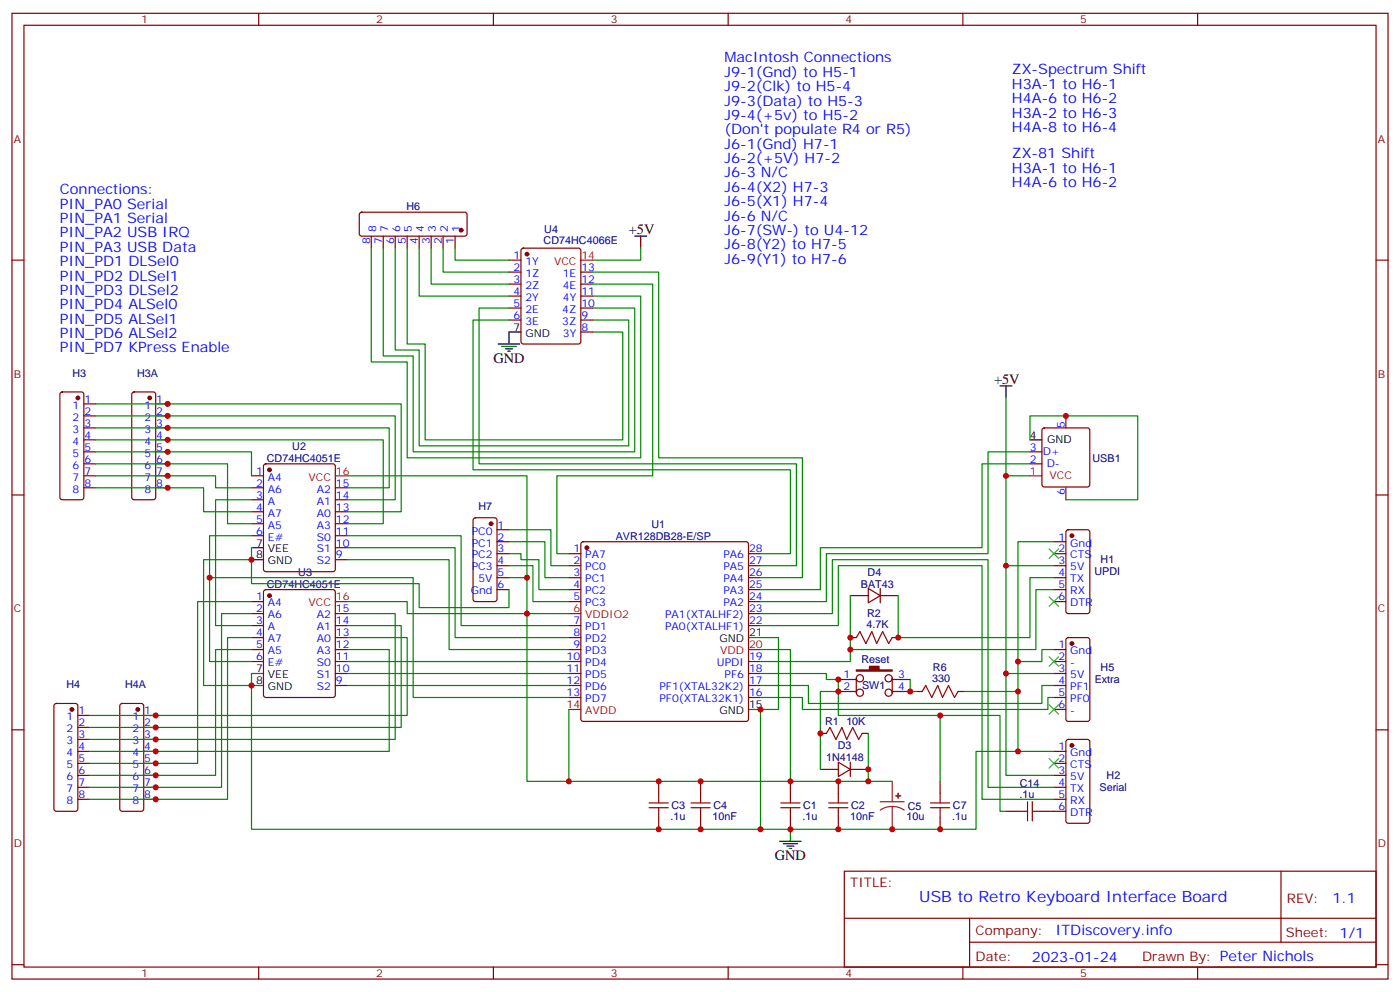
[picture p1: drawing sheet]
<svg xmlns="http://www.w3.org/2000/svg" width="412mm" height="292mm" viewBox="0 0 412 292" stroke-linecap="round" stroke-linejoin="round" font-family="sans-serif">
<g fill="none" stroke="#870000" stroke-width=".35">
<path d="M3.5 3.9h405.4v284.4h-405.4zM7.1 7.4h398.2v277.3h-398.2zM76.2 3.9v3.5M145.3 3.9v3.5M214.5 3.9v3.5M283.6 3.9v3.5M352.8 3.9v3.5M3.5 76.6h3.6M106.1 62.7l.4-.2h30.4l.5 .2 .2 .5v5.6l-.3 .5-.4 .2h-30.4l-.5-.2-.2-.5v-5.6zM109.4 69.5v3.6M112.9 69.5v3.6M116.4 69.5v3.6"/>
<path d="M119.9 69.5v3.6M123.5 69.5v3.6M127 69.5v3.6M130.5 69.5v3.6M134.1 69.5v3.6M149.9 76.6h3.6M153.7 73.3l.5-.2h16.2l.6 .4 .1 27.1-.5 .6-16.4 .1-.7-.5v-27zM405.3 76.6h3.6M149.9 80.1h3.6M149.9 83.6h3.6M149.9 87.2h3.6M149.9 90.7h3.6"/>
<path d="M149.9 94.2h3.6M171.1 80.1h3.5M171.1 83.6h3.5M171.1 87.2h3.5M171.1 90.7h3.5M171.1 94.2h3.5M171.1 97.8h3.5M17.9 115.6l.4-.2h5.7l.5 .2 .2 .5v30.3l-.2 .5-.5 .2h-5.7l-.5-.2-.2-.5v-30.3zM24.7 118.9h3.5M39 115.6l.5-.2h5.7l.5 .2 .2 .5v30.3l-.3 .5-.4 .2h-5.7l-.5-.2-.2-.5v-30.3zM45.9 118.9h3.5M24.7 122.4h3.5"/>
<path d="M24.7 126h3.5M24.7 129.5h3.5M24.7 133h3.5M24.7 136.6h3.5M45.9 122.4h3.5M45.9 126h3.5M45.9 129.5h3.5M45.9 133h3.5M45.9 136.6h3.5M77.8 136.8l.5-.2h19.8l.6 .4 .1 30.6-.5 .7h-20l-.6-.5-.1-30.5zM303.4 133h3.5M303.4 136.6h3.5"/>
<path d="M307.2 126.2l.4-.2h12.7l.5 .2 .2 .5v16l-.2 .5-.5 .2h-12.7l-.5-.3-.2-.4v-16zM314 122.4v3.6M3.5 145.7h3.6M24.7 140.1h3.5M24.7 143.6h3.5M45.9 140.1h3.5M45.9 143.6h3.5M74.1 140.1h3.5M74.1 143.6h3.5M74.1 147.1h3.5M74.1 150.7h3.5M74.1 154.2h3.5"/>
<path d="M74.1 157.7h3.5M98.8 143.6h3.5M98.8 147.1h3.5M98.8 150.7h3.5M98.8 154.2h3.5M98.8 157.7h3.5M139.6 152.6l.5-.2h5.6l.6 .5 .1 23.5-.5 .7h-5.8l-.7-.4-.1-23.6zM146.4 156h3.5M146.4 159.5h3.5M171.3 159.7l.5-.2h48l.5 .2 .2 .5v51.5l-.2 .5-.5 .2h-48l-.5-.2-.2-.5v-51.5zM310.4 159.5h3.6M314 143.6v3.5"/>
<path d="M314.2 156.2l.5-.2h5.6l.7 .4v23.6l-.4 .6-5.9 .1-.7-.5v-23.5zM405.3 145.7h3.6M74.1 177.1h3.5M77.8 173.8l.5-.2h19.8l.6 .4 .1 30.6-.5 .7-20 .1-.6-.5-.1-30.6zM98.8 164.8h3.5M98.8 161.3h3.5M146.4 163h3.5M146.4 166.5h3.5M146.4 170.1h3.5M146.4 173.6h3.5M167.6 163h3.5M167.6 166.5h3.5"/>
<path d="M167.6 170.1h3.5M167.6 173.6h3.5M167.6 177.1h3.5M220.5 163h3.5M220.5 166.5h3.5M220.5 170.1h3.5M220.5 173.6h3.5M220.5 177.1h3.5M250.5 175.4h5.3M255.8 173.2l3.5 2.2-3.5 2.1zM259.3 175.4h5.3M259.3 173.2v4.3"/>
<path d="M310.4 163h3.6M310.4 166.5h3.6M310.4 170.1h3.6M310.4 173.6h3.6M310.4 177.1h3.6M74.1 184.2h3.5M74.1 187.7h3.5M74.1 191.2h3.5M74.1 194.8h3.5M74.1 180.7h3.5M98.8 184.2h3.5M98.8 187.7h3.5"/>
<path d="M98.8 191.2h3.5M98.8 194.8h3.5M98.8 198.3h3.5M98.8 180.7h3.5M167.6 184.2h3.5M167.6 187.7h3.5M167.6 191.2h3.5M167.6 194.8h3.5M167.6 198.3h3.5M220.5 184.2h3.5M220.5 194.8h3.5M220.5 198.3h3.5"/>
<path d="M220.5 180.7h3.5M250.5 187.7h1.7M252.2 199.7v4.2M262.8 187.7h1.8M262.8 199.7v4.2M310.4 191.2h3.6M310.4 194.8h3.6M310.4 198.3h3.6M314.2 187.9l.5-.2h5.6l.7 .4v23.6l-.4 .7h-5.9l-.7-.5v-23.5zM3.5 214.9h3.6M16.1 207.3l.5-.2h5.6l.5 .2 .2 .5v30.4l-.2 .5-.5 .2h-5.6l-.5-.3-.2-.4v-30.4zM22.9 210.6h3.6"/>
<path d="M22.9 214.2h3.6M22.9 217.7h3.6M35.5 207.3l.5-.2h5.6l.5 .2 .2 .5v30.4l-.2 .5-.5 .2h-5.6l-.5-.3-.2-.4v-30.4zM42.3 210.6h3.6M42.3 214.2h3.6M42.3 217.7h3.6M98.8 201.8h3.5M167.6 201.8h3.5M167.6 205.4h3.5M220.5 201.8h3.5M220.5 205.4h3.5M241.7 215.9h1.7"/>
<path d="M246.9 203.6h5.3M246.9 200.1h5.3M254 215.9h1.8M262.8 203.6h5.3M262.8 200.1h5.3M269.9 203.6h1.7M282.2 203.6h1.8M310.4 201.8h3.6M310.4 205.4h3.6M310.4 208.9h3.6M314.2 217.9l.5-.2h5.6l.7 .4v23.6l-.4 .6-5.9 .1-.7-.5v-23.5zM405.3 214.9h3.6"/>
<path d="M22.9 221.2h3.6M22.9 224.8h3.6M22.9 228.3h3.6M22.9 231.8h3.6M22.9 235.3h3.6M42.3 221.2h3.6M42.3 224.8h3.6M42.3 228.3h3.6M42.3 231.8h3.6M42.3 235.3h3.6M194 230v3.6M206.4 230v3.6"/>
<path d="M232.8 230v3.6M241.7 226.5h5.2M246.9 224.4l3.6 2.1-3.6 2.1zM246.9 230v3.6M250.5 226.5h5.3M250.5 224.4v4.2M276.9 230v3.6M296.3 238.9h3.6M306.9 238.9h7.1M310.4 221.2h3.6M310.4 224.8h3.6M310.4 228.3h3.6"/>
<path d="M310.4 231.8h3.6M310.4 235.3h3.6M194 240.6v3.6M206.4 240.6v3.6M232.8 240.6v3.6M246.9 240.6v3.6M248.7 256.5h156.6v28.2h-156.6zM276.9 240.6v3.6M377.3 256.5v20.9M248.7 270.4h156.5M285.6 277.4h119.6M285.6 270.4v14.1"/>
<path d="M3.5 284h3.6M76.2 284.7v3.6M145.3 284.7v3.6M214.5 284.7v3.6M283.6 284.7v3.6M352.8 284.7v3.6M405.3 284h3.6"/>
<circle cx="253.3" cy="199.7" r="1.06"/>
<circle cx="261.8" cy="199.7" r="1.06"/>
<circle cx="253.3" cy="203.9" r="1.06"/>
<circle cx="261.8" cy="203.9" r="1.06"/>
</g>
<g fill="#870000" stroke="#870000" stroke-width=".35">
<path d="M252.2 197.2h3.9v-1h2.8v1h3.9v.4h-10.6z"/>
<circle cx="172.9" cy="161.3" r=".53"/>
<circle cx="79.4" cy="138.3" r=".53"/>
<circle cx="79.4" cy="175.4" r=".53"/>
<circle cx="155.2" cy="74.8" r=".53"/>
<circle cx="40.6" cy="208.9" r=".53"/>
<circle cx="44.1" cy="117.2" r=".53"/>
<circle cx="22.9" cy="117.2" r=".53"/>
<circle cx="21.2" cy="208.9" r=".53"/>
<circle cx="135.8" cy="67.8" r=".53"/>
<circle cx="144.6" cy="154.2" r=".53"/>
<circle cx="315.7" cy="219.5" r=".53"/>
<circle cx="315.7" cy="157.7" r=".53"/>
<circle cx="315.7" cy="189.5" r=".53"/>
</g>
<path d="M171.1 76.6h3.5M98.8 140.1h3.5M303.4 140.1h3.5M98.8 177.1h3.5M167.6 180.7h3.5M220.5 191.2h3.5M167.6 208.9h3.5" fill="none" stroke="#f00" stroke-width=".35"/>
<g fill="none" stroke="#000" stroke-width=".35">
<path d="M187 69.5h3.5M188.7 69.5v3.6M153.5 97.8h-3.6v3.5M146.8 101.3h6.3M147.8 102h4.2M148.9 102.7h2.1M149.6 103.4h.7M294.6 113.6h3.5M296.3 113.6v3.6M303.4 129.5h3.5M74.1 161.3h3.5M74.1 164.8h3.5"/>
<path d="M74.1 198.3h3.5M220.5 187.7h3.5M74.1 201.8h3.5M220.5 208.9h3.5M229.7 247.7h6.3M230.7 248.4h4.2M231.8 249.1h2.1M232.5 249.8h.7M232.8 244.2v3.5"/>
</g>
<g fill="none" stroke="#a10000" stroke-width=".35">
<path d="M252.2 187.7l1.1-1.8 1.8 3.6 1.7-3.6 1.4 3.6 1.8-3.6 1.8 3.6 1-1.8M243.4 215.9l1.1-1.7 1.7 3.5 1.8-3.5 1.4 3.5 1.8-3.5 1.7 3.5 1.1-1.8M271.6 203.6l1.1-1.8 1.8 3.6 1.7-3.6 1.4 3.6 1.8-3.6 1.8 3.6 1-1.8M191.2 237.8h5.6M191.2 236.4h5.6M194 233.6v2.8M194 237.8v2.8M203.6 237.8h5.6M203.6 236.4h5.6M206.4 233.6v2.8M206.4 237.8v2.8M230 237.8h5.7"/>
<path d="M230 236.4h5.7M232.8 233.6v2.8M232.8 237.8v2.8M244.1 237.8h5.7M244.1 236.4h5.7M246.9 233.6v2.8M246.9 237.8v2.8M274.1 237.8h5.7M274.1 236.4h5.7M276.9 233.6v2.8M276.9 237.8v2.8M299.9 238.9h2.8"/>
<path d="M302.7 236v5.7M304.1 238.9h2.8M304.1 236v5.7"/>
</g>
<path d="M259.3 236h7M262.8 237.5l-1.8 .2-1.7 .8M262.8 237.5l1.9 .2 1.6 .8M262.8 230v6M262.8 237.5v6.7" fill="none" stroke="#8c2424" stroke-width=".35"/>
<g fill="#8c2424" stroke="#8c2424" stroke-width=".35">
<path d="M263.9 234.3h1.4z"/>
<path d="M264.5 233.6l.1 1.4z"/>
</g>
<g fill="none" stroke="#008700" stroke-width=".35">
<path d="M109.4 73.1v33.5h10.5v28.2h68.8v-47.6h-14.1M112.9 73.1v31.7h8.8v28.2h65.3v-42.3h-12.4M116.4 73.1v29.9h7.1v28.3h61.7v-37.1h-10.6M119.9 73.1v28.2h5.3v28.2h58.2v-31.7h-8.8M123.5 73.1v14.1h26.4M127 73.1v10.5h22.9M130.5 73.1v7h19.4M134.1 73.1v3.5h15.8M188.7 73.1v3.5h-14.1M149.9 94.2h-10.6v44.1h93.5v24.7h-8.8M149.9 90.7h-8.8v45.9h93.5v29.9h-10.6M174.6 83.6h17.7v56.5h-28.3v22.9h3.6"/>
<path d="M174.6 80.1h19.4v54.7h42.4v35.3h-12.4M28.2 118.9h90v31.8h-15.9M296.3 117.2v49.3h14.1M28.2 122.4h88.2v24.7h-14.1M28.2 126h86.5v17.6h-12.4M28.2 129.5h84.7v24.7h-10.6M28.2 133h45.9v7.1M28.2 136.6h38.8v17.6h7.1M303.4 129.5v-7.1h31.7v24.7h-21.1M303.4 133h-12.4v30h-47.6v14.1h-19.4M303.4 136.6h-14.1v24.7h-47.6v12.3h-17.7M28.2 140.1h35.3v3.5h10.6"/>
<path d="M28.2 143.6h31.8v7.1h14.1M74.1 157.7h-12.4v12.4h60v35.3h45.9M74.1 147.1h-10.6v37.1h10.6M102.3 140.1h52.9v40.6h-35.3v-3.6h-17.6M102.3 157.7h33.5v26.5h31.8M149.9 159.5h10.6v10.6h7.1M149.9 156h12.4v10.5h5.3M296.3 140.1h7.1M310.4 159.5h-10.5v61.7h10.5M61.7 170.1v24.7h12.4M74.1 177.1h-15.9v47.7h-31.7M74.1 161.3v3.5"/>
<path d="M102.3 161.3h31.8v26.4h33.5M102.3 164.8h30v26.4h35.3M149.9 173.6v5.3h-26.4v-7.1h-49.4v-7h-14.1v37h14.1v42.4h149.9M149.9 166.5h7.1v10.6h10.6M149.9 163h3.6v1.8h5.2v8.8h8.9M149.9 170.1h5.3M250.5 175.4v19.4h-26.5M296.3 166.5v61.8h14.1M310.4 170.1h-7v17.6h-38.8v-12.3M310.4 173.6h-5.2v17.6h-54.7M74.1 191.2h-10.6v37.1h-37M74.1 180.7h-8.8v51.1h-38.8"/>
<path d="M74.1 187.7h-7.1v47.6h-40.5M74.1 198.3v3.5M102.3 187.7h17.6v22.9h-93.4M102.3 184.2h15.9v30h-91.7M102.3 180.7h14.1v37h-89.9M102.3 191.2h12.4v30h-88.2M102.3 194.8h65.3M102.3 198.3h65.3M167.6 180.7h-12.4v49.3h12.4M224 187.7h5.3v21.2h-5.3v35.3h63.5v-23h12.4M224 198.3h19.4v1.8h3.5v10.5h30v19.4M224 191.2h8.8v38.8h30"/>
<path d="M224 184.2h22.9v-17.7h42.4v68.8h21.1M224 180.7h21.2v-15.9h45.8v67h19.4M296.3 198.3h14.1M310.4 191.2h-3.5v3.6h-7M102.3 201.8h65.3M167.6 208.9v21.1h65.2M224 205.4h12.4v3.5h72.3v-3.5h1.7M224 201.8h14.1v5.3h68.8v-5.3h3.5M246.9 203.6h-5.2v22.9M255.8 215.9v14.1M268.1 200.1v3.5h1.8M276.9 210.6h17.7v28.3h1.7"/>
<path d="M284 203.6h15.9"/>
</g>
<path d="M309 161.6l2.9 2.8M309 175.7l2.9 2.8M311.9 161.6l-2.9 2.8M311.9 175.7l-2.9 2.8M309 193.4l2.9 2.8M311.9 193.4l-2.9 2.8M309 207.5l2.9 2.8M311.9 207.5l-2.9 2.8M309 223.3l2.9 2.9M311.9 223.3l-2.9 2.9" fill="none" stroke="#3c3" stroke-width=".35"/>
<g fill="#c00">
<circle cx="232.8" cy="244.2" r=".88"/>
<circle cx="246.9" cy="244.2" r=".88"/>
<circle cx="299.9" cy="221.2" r=".88"/>
<circle cx="262.8" cy="244.2" r=".88"/>
<circle cx="276.9" cy="244.2" r=".88"/>
<circle cx="246.9" cy="203.6" r=".88"/>
<circle cx="246.9" cy="200.1" r=".88"/>
<circle cx="250.5" cy="187.7" r=".88"/>
<circle cx="299.9" cy="203.6" r=".88"/>
<circle cx="232.8" cy="230" r=".88"/>
<circle cx="246.9" cy="230" r=".88"/>
<circle cx="224" cy="244.2" r=".88"/>
<circle cx="206.4" cy="244.2" r=".88"/>
<circle cx="206.4" cy="230" r=".88"/>
<circle cx="194" cy="230" r=".88"/>
<circle cx="167.6" cy="230" r=".88"/>
<circle cx="155.2" cy="180.7" r=".88"/>
<circle cx="194" cy="244.2" r=".88"/>
<circle cx="264.6" cy="187.7" r=".88"/>
<circle cx="250.5" cy="191.2" r=".88"/>
<circle cx="255.8" cy="230" r=".88"/>
<circle cx="255.8" cy="226.5" r=".88"/>
<circle cx="276.9" cy="210.6" r=".88"/>
<circle cx="241.7" cy="215.9" r=".88"/>
<circle cx="74.1" cy="164.8" r=".88"/>
<circle cx="155.2" cy="170.1" r=".88"/>
<circle cx="74.1" cy="201.8" r=".88"/>
<circle cx="45.9" cy="214.2" r=".88"/>
<circle cx="45.9" cy="217.7" r=".88"/>
<circle cx="45.9" cy="221.2" r=".88"/>
<circle cx="45.9" cy="224.8" r=".88"/>
<circle cx="45.9" cy="228.3" r=".88"/>
<circle cx="45.9" cy="210.6" r=".88"/>
<circle cx="45.9" cy="231.8" r=".88"/>
<circle cx="45.9" cy="235.3" r=".88"/>
<circle cx="61.7" cy="170.1" r=".88"/>
<circle cx="49.4" cy="118.9" r=".88"/>
<circle cx="49.4" cy="122.4" r=".88"/>
<circle cx="49.4" cy="126" r=".88"/>
<circle cx="49.4" cy="129.5" r=".88"/>
<circle cx="49.4" cy="133" r=".88"/>
<circle cx="49.4" cy="136.6" r=".88"/>
<circle cx="49.4" cy="140.1" r=".88"/>
<circle cx="49.4" cy="143.6" r=".88"/>
<circle cx="224" cy="208.9" r=".88"/>
<circle cx="314" cy="122.4" r=".88"/>
<circle cx="296.3" cy="140.1" r=".88"/>
<circle cx="296.3" cy="166.5" r=".88"/>
<circle cx="299.9" cy="194.8" r=".88"/>
<circle cx="296.3" cy="198.3" r=".88"/>
<circle cx="268.1" cy="203.6" r=".88"/>
</g>
<text font-size="4.6" fill="#00f" x="270.8" y="265.5">USB to Retro Keyboard Interface Board</text>
<g font-size="4.2" fill="#00f">
<text x="213.4" y="18.4">MacIntosh Connections</text>
<text x="213.4" y="22.6">J9-1(Gnd) to H5-1</text>
<text x="298.1" y="21.9">ZX-Spectrum Shift</text>
<text x="213.4" y="26.8">J9-2(Clk) to H5-4</text>
<text x="298.1" y="26.1">H3A-1 to H6-1</text>
<text x="213.4" y="31.1">J9-3(Data) to H5-3</text>
<text x="213.4" y="35.3">J9-4(+5v) to H5-2</text>
<text x="298.1" y="30.4">H4A-6 to H6-2</text>
<text x="298.1" y="34.6">H3A-2 to H6-3</text>
<text x="213.4" y="39.5">(Don't populate R4 or R5)</text>
<text x="298.1" y="38.8">H4A-8 to H6-4</text>
<text x="213.4" y="43.8">J6-1(Gnd) H7-1</text>
<text x="298.1" y="46.6">ZX-81 Shift</text>
<text x="213.4" y="48">J6-2(+5V) H7-2</text>
<text x="213.4" y="52.2">J6-3 N/C</text>
<text x="298.1" y="50.8">H3A-1 to H6-1</text>
<text x="17.6" y="57.2">Connections:</text>
<text x="213.4" y="56.5">J6-4(X2) H7-3</text>
<text x="298.1" y="55.1">H4A-6 to H6-2</text>
<text x="17.6" y="61.4">PIN_PA0 Serial</text>
<text x="17.6" y="65.7">PIN_PA1 Serial</text>
<text x="213.4" y="60.7">J6-5(X1) H7-4</text>
<text x="213.4" y="64.9">J6-6 N/C</text>
<text x="17.6" y="69.9">PIN_PA2 USB IRQ</text>
<text x="213.4" y="69.2">J6-7(SW-) to U4-12</text>
<text x="17.6" y="74.1">PIN_PA3 USB Data</text>
<text x="213.4" y="73.4">J6-8(Y2) to H7-5</text>
<text x="213.4" y="77.6">J6-9(Y1) to H7-6</text>
<text x="17.6" y="78.4">PIN_PD1 DLSel0</text>
<text x="17.6" y="82.6">PIN_PD2 DLSel1</text>
<text x="17.6" y="86.8">PIN_PD3 DLSel2</text>
<text x="17.6" y="91.1">PIN_PD4 ALSel0</text>
<text x="17.6" y="95.3">PIN_PD5 ALSel1</text>
<text x="17.6" y="99.5">PIN_PD6 ALSel2</text>
<text x="17.6" y="103.8">PIN_PD7 KPress Enable</text>
<text x="392.5" y="265.8">1.1</text>
<text x="310.9" y="275.3">ITDiscovery.info</text>
<text x="304" y="283.1">2023-01-24</text>
</g>
<g font-size="4.2">
<text x="185.2" y="68.8">+5V</text>
<text x="145.3" y="106.9">GND</text>
<text x="292.8" y="112.9">+5V</text>
<text x="228.2" y="253.3">GND</text>
</g>
<g font-size="3.9" fill="#800">
<text x="250.5" y="261.1">TITLE:</text>
<text x="379.1" y="265.8">REV:</text>
<text x="287.4" y="275.3">Company:</text>
<text x="378.7" y="275.9">Sheet: 1/1</text>
<text x="287.4" y="283">Date:</text>
<text x="336.4" y="283.1">Drawn By: Peter Nichols</text>
</g>
<g font-size="3.2" fill="#800">
<text x="41.6" y="6.9">1</text>
<text x="110.8" y="6.9">2</text>
<text x="179.9" y="6.9">3</text>
<text x="249.1" y="6.9">4</text>
<text x="318.2" y="6.9">5</text>
<text x="4.1" y="42">A</text>
<text x="405.9" y="42">A</text>
<text x="4.1" y="111.2">B</text>
<text x="405.9" y="111.2">B</text>
<text x="4.1" y="180.3">C</text>
<text x="405.9" y="180.3">C</text>
<text x="4.1" y="249.4">D</text>
<text x="405.9" y="249.4">D</text>
<text x="41.6" y="287.7">1</text>
<text x="110.8" y="287.7">2</text>
<text x="179.9" y="287.7">3</text>
<text x="249.1" y="287.7">4</text>
<text x="318.2" y="287.7">5</text>
</g>
<g font-size="3.2" fill="#000080">
<text x="119.8" y="61.9">H6</text>
<text x="160.1" y="71.8">CD74HC4066E</text>
<text x="160.3" y="68.7">U4</text>
<text x="21.3" y="111">H3</text>
<text x="40.4" y="111">H3A</text>
<text x="78.6" y="135.9">CD74HC4051E</text>
<text x="86.1" y="132.4">U2</text>
<text x="321.8" y="135.9">USB1</text>
<text x="140.9" y="150.1">H7</text>
<text x="191.9" y="155.3">U1</text>
<text x="181.4" y="158.9">AVR128DB28-E/SP</text>
<text x="324.2" y="165.9">H1</text>
<text x="78.6" y="173">CD74HC4051E</text>
<text x="87.9" y="169.5">U3</text>
<text x="253.6" y="173">BAT43</text>
<text x="255.6" y="169.5">D4</text>
<text x="322.4" y="169.4">UPDI</text>
<text x="255.2" y="184.9">4.7K</text>
<text x="255.4" y="181.6">R2</text>
<text x="253.8" y="195.1">Reset</text>
<text x="274.8" y="197.6">R6</text>
<text x="324.2" y="197.7">H5</text>
<text x="19.6" y="202.7">H4</text>
<text x="36.8" y="202.7">H4A</text>
<text x="254" y="203">SW1</text>
<text x="274.6" y="200.8">330</text>
<text x="322.5" y="201.2">Extra</text>
<text x="243.1" y="213.6">R1</text>
<text x="249.3" y="213.6">10K</text>
<text x="246.8" y="220.6">D3</text>
<text x="243.4" y="224.2">1N4148</text>
<text x="300.4" y="231.8">C14</text>
<text x="323.9" y="232.9">Serial</text>
<text x="326" y="229.4">H2</text>
<text x="197.8" y="238.3">C3</text>
<text x="210.1" y="238.3">C4</text>
<text x="236.6" y="238.3">C1</text>
<text x="250.7" y="238.3">C2</text>
<text x="267.4" y="238.3">C5</text>
<text x="280.7" y="238.3">C7</text>
<text x="300.3" y="235">.1u</text>
<text x="197.6" y="241.5">.1u</text>
<text x="209.9" y="241.5">10nF</text>
<text x="236.4" y="241.5">.1u</text>
<text x="250.5" y="241.5">10nF</text>
<text x="267.1" y="241.5">10u</text>
<text x="280.5" y="241.5">.1u</text>
</g>
<g font-size="3.2" fill="#00f">
<text x="109" y="71.7" transform="rotate(-90 109 71.7)">8</text>
<text x="110.8" y="68.2" transform="rotate(-90 110.8 68.2)">8</text>
<text x="112.5" y="71.7" transform="rotate(-90 112.5 71.7)">7</text>
<text x="114.3" y="68.2" transform="rotate(-90 114.3 68.2)">7</text>
<text x="116.1" y="71.7" transform="rotate(-90 116.1 71.7)">6</text>
<text x="117.8" y="68.2" transform="rotate(-90 117.8 68.2)">6</text>
<text x="119.6" y="71.7" transform="rotate(-90 119.6 71.7)">5</text>
<text x="121.4" y="68.2" transform="rotate(-90 121.4 68.2)">5</text>
<text x="123.1" y="71.7" transform="rotate(-90 123.1 71.7)">4</text>
<text x="124.9" y="68.2" transform="rotate(-90 124.9 68.2)">4</text>
<text x="126.6" y="71.7" transform="rotate(-90 126.6 71.7)">3</text>
<text x="128.4" y="68.2" transform="rotate(-90 128.4 68.2)">3</text>
<text x="130.2" y="71.7" transform="rotate(-90 130.2 71.7)">2</text>
<text x="131.9" y="68.2" transform="rotate(-90 131.9 68.2)">2</text>
<text x="133.7" y="71.7" transform="rotate(-90 133.7 71.7)">1</text>
<text x="135.5" y="68.2" transform="rotate(-90 135.5 68.2)">1</text>
<text x="151.3" y="76.2">1</text>
<text x="154.8" y="78">1Y</text>
<text x="151.3" y="79.8">2</text>
<text x="151.3" y="83.3">3</text>
<text x="154.8" y="81.5">1Z</text>
<text x="165.8" y="81.5">1E</text>
<text x="171.3" y="83.3">12</text>
<text x="171.3" y="79.8">13</text>
<text x="151.3" y="86.8">4</text>
<text x="154.8" y="85.1">2Z</text>
<text x="154.8" y="88.6">2Y</text>
<text x="165.8" y="85.1">4E</text>
<text x="165.8" y="88.6">4Y</text>
<text x="171.3" y="86.8">11</text>
<text x="151.3" y="90.3">5</text>
<text x="151.3" y="93.9">6</text>
<text x="154.8" y="92.1">2E</text>
<text x="154.8" y="95.6">3E</text>
<text x="165.6" y="95.6">3Z</text>
<text x="165.6" y="92.1">4Z</text>
<text x="171.3" y="93.9">9</text>
<text x="171.3" y="90.3">10</text>
<text x="165.8" y="99.2">3Y</text>
<text x="171.3" y="97.4">8</text>
<text x="24.9" y="118.6">1</text>
<text x="46" y="118.6">1</text>
<text x="21.4" y="120.3">1</text>
<text x="21.4" y="123.9">2</text>
<text x="24.9" y="122.1">2</text>
<text x="24.9" y="125.6">3</text>
<text x="42.5" y="120.3">1</text>
<text x="42.5" y="123.9">2</text>
<text x="46" y="122.1">2</text>
<text x="46" y="125.6">3</text>
<text x="313.6" y="126" transform="rotate(-90 313.6 126)">5</text>
<text x="21.4" y="127.4">3</text>
<text x="21.4" y="130.9">4</text>
<text x="24.9" y="129.2">4</text>
<text x="42.5" y="127.4">3</text>
<text x="42.5" y="130.9">4</text>
<text x="46" y="129.2">4</text>
<text x="21.4" y="134.4">5</text>
<text x="21.4" y="138">6</text>
<text x="24.9" y="132.7">5</text>
<text x="24.9" y="136.2">6</text>
<text x="42.5" y="134.4">5</text>
<text x="42.5" y="138">6</text>
<text x="46" y="132.7">5</text>
<text x="46" y="136.2">6</text>
<text x="303.4" y="132.7">3</text>
<text x="303.4" y="136.2">2</text>
<text x="307.2" y="134.1">D+</text>
<text x="308.3" y="137.6">D-</text>
<text x="21.4" y="141.5">7</text>
<text x="24.9" y="139.7">7</text>
<text x="24.9" y="143.3">8</text>
<text x="42.5" y="141.5">7</text>
<text x="46" y="139.7">7</text>
<text x="46" y="143.3">8</text>
<text x="75.4" y="139.7">1</text>
<text x="75.4" y="143.3">2</text>
<text x="78.9" y="141.5">A4</text>
<text x="99" y="143.3">15</text>
<text x="21.4" y="145">8</text>
<text x="42.5" y="145">8</text>
<text x="75.4" y="146.8">3</text>
<text x="78.9" y="145">A6</text>
<text x="78.9" y="148.6">A</text>
<text x="93.3" y="148.6">A1</text>
<text x="93.3" y="145">A2</text>
<text x="99" y="146.8">14</text>
<text x="313.6" y="145.6" transform="rotate(-90 313.6 145.6)">6</text>
<text x="75.4" y="150.3">4</text>
<text x="75.4" y="153.8">5</text>
<text x="78.9" y="152.1">A7</text>
<text x="78.9" y="155.6">A5</text>
<text x="93.3" y="155.6">A3</text>
<text x="93.3" y="152.1">A0</text>
<text x="99" y="153.8">12</text>
<text x="99" y="150.3">13</text>
<text x="146.6" y="155.6">1</text>
<text x="75.4" y="157.4">6</text>
<text x="78.9" y="159.1">E#</text>
<text x="93.3" y="159.1">S0</text>
<text x="99" y="160.9">10</text>
<text x="99" y="157.4">11</text>
<text x="139" y="157.4">PC0</text>
<text x="139" y="160.9">PC1</text>
<text x="146.6" y="159.1">2</text>
<text x="311.8" y="159.1">1</text>
<text x="315.3" y="160.9">Gnd</text>
<text x="93.3" y="166.2">S2</text>
<text x="93.3" y="162.7">S1</text>
<text x="99" y="164.4">9</text>
<text x="139" y="164.4">PC2</text>
<text x="139" y="168">PC3</text>
<text x="146.6" y="162.7">3</text>
<text x="146.6" y="166.2">4</text>
<text x="168.9" y="162.7">1</text>
<text x="168.9" y="166.2">2</text>
<text x="172.4" y="164.4">PA7</text>
<text x="172.4" y="168">PC0</text>
<text x="213.1" y="168">PA5</text>
<text x="213.1" y="164.4">PA6</text>
<text x="220.7" y="166.2">27</text>
<text x="220.7" y="162.7">28</text>
<text x="311.8" y="162.7">2</text>
<text x="311.8" y="166.2">3</text>
<text x="315.3" y="164.4">CTS</text>
<text x="315.3" y="168">5V</text>
<text x="140.9" y="171.5">5V</text>
<text x="146.6" y="169.7">5</text>
<text x="146.6" y="173.2">6</text>
<text x="168.9" y="169.7">3</text>
<text x="168.9" y="173.2">4</text>
<text x="172.4" y="171.5">PC1</text>
<text x="213.1" y="171.5">PA4</text>
<text x="220.7" y="173.2">25</text>
<text x="220.7" y="169.7">26</text>
<text x="311.8" y="169.7">4</text>
<text x="311.8" y="173.2">5</text>
<text x="315.3" y="171.5">TX</text>
<text x="75.4" y="176.8">1</text>
<text x="78.9" y="178.5">A4</text>
<text x="138.7" y="175">Gnd</text>
<text x="168.9" y="176.8">5</text>
<text x="172.4" y="175">PC2</text>
<text x="172.4" y="178.5">PC3</text>
<text x="213.1" y="178.5">PA2</text>
<text x="213.1" y="175">PA3</text>
<text x="220.7" y="176.8">24</text>
<text x="311.8" y="176.8">6</text>
<text x="315.3" y="175">RX</text>
<text x="315.3" y="178.5">DTR</text>
<text x="75.4" y="180.3">2</text>
<text x="75.4" y="183.8">3</text>
<text x="78.9" y="182.1">A6</text>
<text x="78.9" y="185.6">A</text>
<text x="93.3" y="185.6">A1</text>
<text x="93.3" y="182.1">A2</text>
<text x="99" y="183.8">14</text>
<text x="99" y="180.3">15</text>
<text x="168.9" y="183.8">7</text>
<text x="172.4" y="185.6">PD1</text>
<text x="195.9" y="185.6">PA0(XTALHF1)</text>
<text x="195.9" y="182.1">PA1(XTALHF2)</text>
<text x="220.7" y="183.8">22</text>
<text x="220.7" y="180.3">23</text>
<text x="75.4" y="187.4">4</text>
<text x="75.4" y="190.9">5</text>
<text x="78.9" y="189.1">A7</text>
<text x="93.3" y="189.1">A0</text>
<text x="99" y="190.9">12</text>
<text x="99" y="187.4">13</text>
<text x="168.9" y="187.4">8</text>
<text x="168.9" y="190.9">9</text>
<text x="172.4" y="189.1">PD2</text>
<text x="311.8" y="190.9">1</text>
<text x="75.4" y="194.4">6</text>
<text x="78.9" y="192.7">A5</text>
<text x="78.9" y="196.2">E#</text>
<text x="93.3" y="196.2">S0</text>
<text x="93.3" y="192.7">A3</text>
<text x="99" y="197.9">10</text>
<text x="99" y="194.4">11</text>
<text x="166.9" y="194.4">10</text>
<text x="166.9" y="197.9">11</text>
<text x="172.4" y="192.7">PD3</text>
<text x="172.4" y="196.2">PD4</text>
<text x="211.2" y="196.2">UPDI</text>
<text x="220.7" y="197.9">18</text>
<text x="220.7" y="194.4">19</text>
<text x="311.8" y="194.4">2</text>
<text x="311.8" y="197.9">3</text>
<text x="315.3" y="192.7">Gnd</text>
<text x="315.3" y="196.2">-</text>
<text x="93.3" y="203.2">S2</text>
<text x="93.3" y="199.7">S1</text>
<text x="99" y="201.5">9</text>
<text x="166.9" y="201.5">12</text>
<text x="172.4" y="199.7">PD5</text>
<text x="172.4" y="203.2">PD6</text>
<text x="194.2" y="203.2">PF1(XTAL32K2)</text>
<text x="213.4" y="199.7">PF6</text>
<text x="220.7" y="201.5">17</text>
<text x="248.5" y="199.7">1</text>
<text x="248.5" y="203.2">2</text>
<text x="264.6" y="199.7">3</text>
<text x="264.6" y="203.2">4</text>
<text x="311.8" y="201.5">4</text>
<text x="315.3" y="199.7">5V</text>
<text x="315.3" y="203.2">PF1</text>
<text x="166.9" y="205">13</text>
<text x="172.4" y="206.8">PD7</text>
<text x="194.2" y="206.8">PF0(XTAL32K1)</text>
<text x="220.7" y="205">16</text>
<text x="311.8" y="205">5</text>
<text x="311.8" y="208.5">6</text>
<text x="315.3" y="206.8">PF0</text>
<text x="19.6" y="212.1">1</text>
<text x="19.6" y="215.6">2</text>
<text x="23.1" y="210.3">1</text>
<text x="23.1" y="213.8">2</text>
<text x="39" y="212.1">1</text>
<text x="39" y="215.6">2</text>
<text x="42.5" y="210.3">1</text>
<text x="42.5" y="213.8">2</text>
<text x="315.3" y="210.3">-</text>
<text x="19.6" y="219.1">3</text>
<text x="23.1" y="217.3">3</text>
<text x="23.1" y="220.9">4</text>
<text x="39" y="219.1">3</text>
<text x="42.5" y="217.3">3</text>
<text x="42.5" y="220.9">4</text>
<text x="311.8" y="220.9">1</text>
<text x="19.6" y="222.6">4</text>
<text x="19.6" y="226.2">5</text>
<text x="23.1" y="224.4">5</text>
<text x="23.1" y="227.9">6</text>
<text x="39" y="222.6">4</text>
<text x="39" y="226.2">5</text>
<text x="42.5" y="224.4">5</text>
<text x="42.5" y="227.9">6</text>
<text x="311.8" y="224.4">2</text>
<text x="311.8" y="227.9">3</text>
<text x="315.3" y="222.6">Gnd</text>
<text x="315.3" y="226.2">CTS</text>
<text x="19.6" y="229.7">6</text>
<text x="19.6" y="233.2">7</text>
<text x="23.1" y="231.5">7</text>
<text x="39" y="229.7">6</text>
<text x="39" y="233.2">7</text>
<text x="42.5" y="231.5">7</text>
<text x="311.8" y="231.5">4</text>
<text x="315.3" y="229.7">5V</text>
<text x="315.3" y="233.2">TX</text>
<text x="19.6" y="236.7">8</text>
<text x="23.1" y="235">8</text>
<text x="39" y="236.7">8</text>
<text x="42.5" y="235">8</text>
<text x="311.8" y="235">5</text>
<text x="311.8" y="238.5">6</text>
<text x="315.3" y="236.7">RX</text>
<text x="315.3" y="240.3">DTR</text>
</g>
<g font-size="3.2" fill="#f00">
<text x="163.2" y="78">VCC</text>
<text x="171.3" y="76.2">14</text>
<text x="90.9" y="141.5">VCC</text>
<text x="99" y="139.7">16</text>
<text x="303.4" y="139.7">1</text>
<text x="309.1" y="141.1">VCC</text>
<text x="90.9" y="178.5">VCC</text>
<text x="99" y="176.8">16</text>
<text x="168.9" y="180.3">6</text>
<text x="172.4" y="182.1">VDDIO2</text>
<text x="220.7" y="190.9">20</text>
<text x="212.1" y="192.7">VDD</text>
<text x="166.9" y="208.5">14</text>
<text x="172.4" y="210.3">AVDD</text>
</g>
<g font-size="3.2">
<text x="151.3" y="97.4">7</text>
<text x="154.8" y="99.2">GND</text>
<text x="303.4" y="129.2">4</text>
<text x="308.5" y="130.6">GND</text>
<text x="75.4" y="160.9">7</text>
<text x="75.4" y="164.4">8</text>
<text x="78.9" y="162.7">VEE</text>
<text x="78.9" y="166.2">GND</text>
<text x="211.9" y="189.1">GND</text>
<text x="220.7" y="187.4">21</text>
<text x="75.4" y="197.9">7</text>
<text x="75.4" y="201.5">8</text>
<text x="78.9" y="199.7">VEE</text>
<text x="78.9" y="203.2">GND</text>
<text x="220.7" y="208.5">15</text>
<text x="211.9" y="210.3">GND</text>
</g>
</svg>
